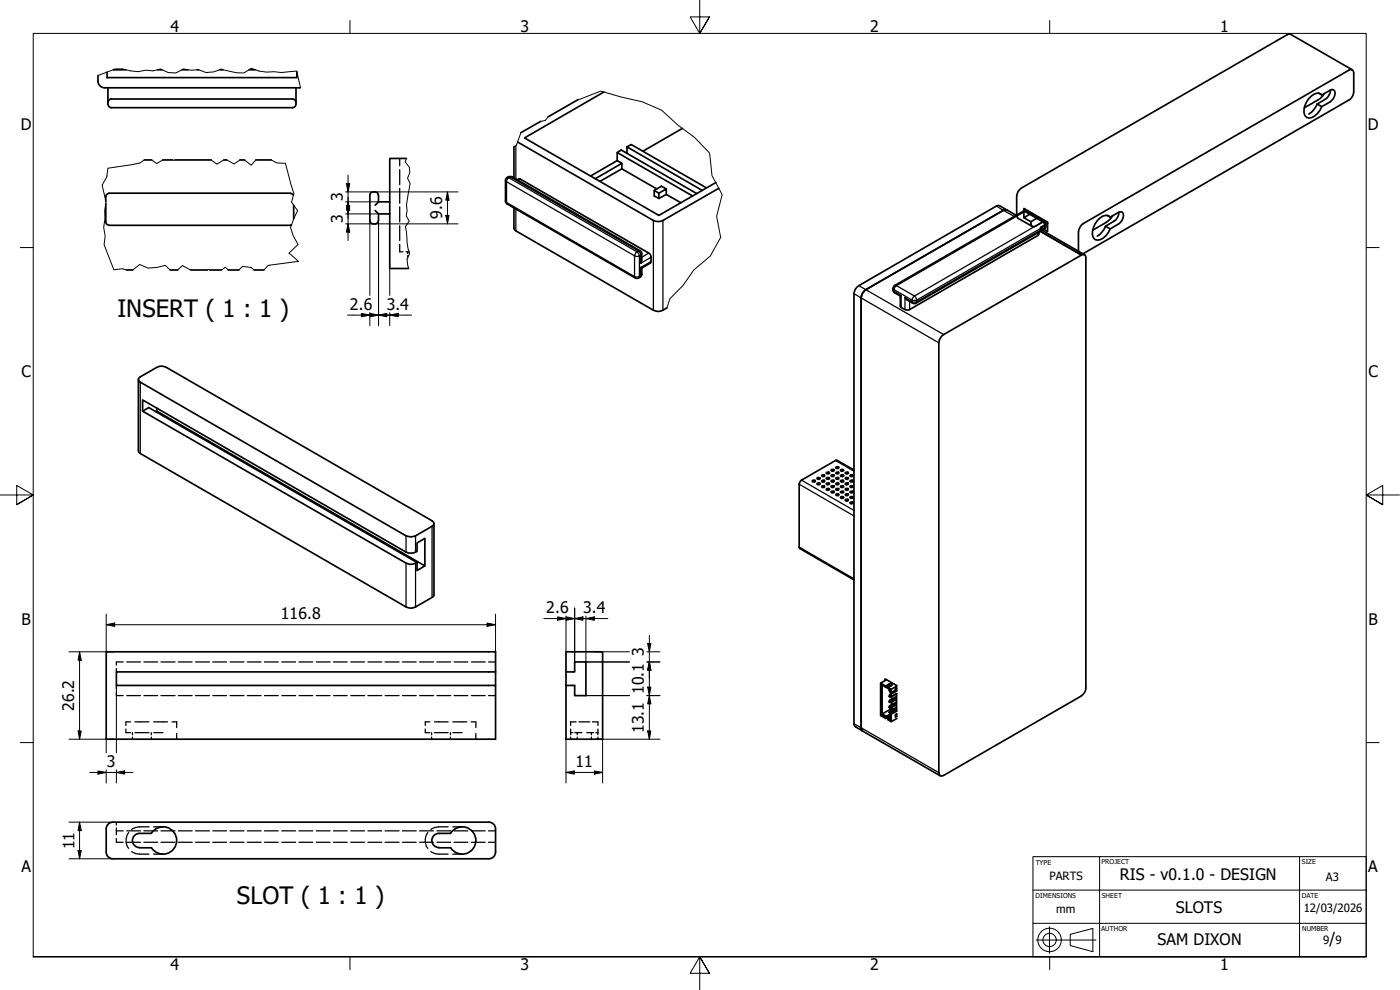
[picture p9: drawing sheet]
<svg xmlns="http://www.w3.org/2000/svg" width="420mm" height="297mm" viewBox="0 0 420 297" stroke-linecap="round" stroke-linejoin="round" font-family="sans-serif">
<!-- layer: Hidden (ISO) -->
<g fill="none" stroke="#000" stroke-width=".38">
<path d="M120 47.5v2.3M120 50.9v4.5M120 56.5v4.5M120 62.1v4.5M120 67.7v4.5M120 73.3v2.3h.9M121.9 75.6h.9M122.4 75.6v.5M122.4 76.7v.5M37 198.6h-2.1v1M38 198.6h4.2M43.2 198.6h4.1"/>
<path d="M48.3 198.6h4.2M53.5 198.6h4.2M58.7 198.6h4.2M63.9 198.6h4.1M69 198.6h4.2M74.2 198.6h4.2M79.4 198.6h4.1M84.6 198.6h4.1M89.7 198.6h4.2M94.9 198.6h4.2M100.1 198.6h4.1M105.3 198.6h4.1"/>
<path d="M110.4 198.6h4.2M115.6 198.6h4.2M120.8 198.6h4.1M125.9 198.6h4.2M131.1 198.6h4.2M136.3 198.6h4.1M141.5 198.6h4.1M146.6 198.6h2.1M34.9 207.7v1h2.1M34.9 200.6v1M34.9 205.7v1M37.8 218.7v1.1h1.4"/>
<path d="M38 208.7h4.2M39.2 216.6h-1.4v1.1M39.8 219.8v.7M40.5 216.6h4.2M40.5 219.8h4.2M43.2 208.7h4.1M45.4 219.8v.7M46.1 216.6h4.2M46.1 219.8h2.8M48.3 208.7h4.2M51.6 216.6h1.4v1.7M53.5 208.7h4.2"/>
<path d="M58.7 208.7h4.2M63.9 208.7h4.1M69 208.7h4.2M74.2 208.7h4.2M79.4 208.7h4.1M84.6 208.7h4.1M89.7 208.7h4.2M94.9 208.7h4.2M100.1 208.7h4.1M105.3 208.7h4.1M110.4 208.7h4.2M115.6 208.7h4.2"/>
<path d="M120.8 208.7h4.1M125.9 208.7h4.2M127.6 218.7v1.1h1.4M129 216.6h-1.4v1.1M129.5 219.8v.7M130.4 216.6h4.1M130.4 219.8h4.1M131.1 208.7h4.2M135.2 219.8v.7M135.9 216.6h4.2M135.9 219.8h2.8M136.3 208.7h4.1"/>
<path d="M141.4 216.6h1.4v1.7M141.5 208.7h4.1M146.6 208.7h2.1M171.3 218.7v1.1h.6M171.3 219.8v.7M172.5 219.8h2.1M172.9 216.6h-1.6v1.1M173.2 219.8v.7M173.7 216.6h3.3M176.1 219.8h2.1M177.5 219.8v.7M177.8 216.6h1.7v1.1"/>
<path d="M178.8 219.8h.7M179.5 218.7v1.8M39.8 221.2v.6M45.4 221.2v.6M53 220.1v1.7M129.5 221.2v.6M135.2 221.2v.6M142.8 220.1v1.7M171.3 221.2v.6M173.2 221.2v.6M177.5 221.2v.6M179.5 221.2v.6"/>
<path d="M34.9 251.6v1.1h2.1M34.9 248.4v2M34.9 246.7v.9M34.9 249.3h2.1M38 249.3h4.2M38 252.7h4.2M38.6 249.8a3.9 3.9 0 0 0 0 4.8M39.5 255.5l1.3 .6 3.9 .2M43.2 249.3h4.1M43.2 252.7h4.1M44.7 248.1a6.5 6.5 0 0 0-5.2 .8M46.1 248.1h2.8"/>
<path d="M46.1 256.3h2.8M48.3 249.3h4.2M48.3 252.7h4.2M53.5 249.3h4.2M53.5 252.7h4.2M58.7 249.3h4.2M58.7 252.7h4.2M63.9 249.3h4.1M63.9 252.7h4.1M69 249.3h4.2M69 252.7h4.2M74.2 249.3h4.2"/>
<path d="M74.2 252.7h4.2M79.4 249.3h4.1M79.4 252.7h4.1M84.6 249.3h4.1M84.6 252.7h4.1M89.7 249.3h4.2M89.7 252.7h4.2M94.9 249.3h4.2M94.9 252.7h4.2M100.1 249.3h4.1M100.1 252.7h4.1M105.3 249.3h4.1"/>
<path d="M105.3 252.7h4.1M110.4 249.3h4.2M110.4 252.7h4.2M115.6 249.3h4.2M115.6 252.7h4.2M120.8 249.3h4.1M120.8 252.7h4.1M125.9 249.3h4.2M125.9 252.7h4.2M128.4 249.8a3.9 3.9 0 0 0 0 4.8M129.3 255.5l1.3 .6 3.9 .2M131.1 249.3h4.2"/>
<path d="M131.1 252.7h4.2M134.5 248.1a6.5 6.5 0 0 0-5.2 .8M135.9 248.1h2.8M135.9 256.3h2.8M136.3 249.3h4.1M136.3 252.7h4.1M141.5 249.3h4.1M141.5 252.7h4.1M146.6 249.3h2.1M146.6 252.7h2.1"/>
</g>
<!-- layer: Visible (ISO) -->
<g fill="none" stroke="#000" stroke-width=".51">
<path d="M29.4 22.7a3 3 0 0 0 1 3.4l1 .2h58.8M32.4 26.3v5a.98 .98 0 0 0 1 1M33.4 29.7h54.4a.98 .98 0 0 1 1 1M33.4 29.7a.98 .98 0 0 0-1 1M34.1 20.9h3.7M47.3 20.9h1.3M54.6 20.9h1.7M59.2 20.9h.4M66 20.9h.9M74.7 20.9h1.9M88.8 31.3a.98 .98 0 0 1-1 1h-54.4M88.8 26.3v5"/>
<path d="M89.1 21.5v1.8h-57v-1.7M162.2 36.4l-5.9 3.4M173.5 29.9l-9 5.1M181.2 27.6l-23.8 13.8 40.3 23.2 17.1-9.8M204.8 38.5l-11.9 6.9M395.3 31.2a6.3 6.3 0 0 1-2.5 3M395.7 27.9l1 .6M396.7 28.5l3-1.7 .5 .2a2.59 2.59 0 0 1-1 3.6l-2.5 1.4-1.4-.8M396.7 28.5a2.03 2.03 0 0 0-3.1 .3 5.5 5.5 0 0 0-2 5.9 1.89 1.89 0 0 0 2.9 .1l1.6-1.7 .6-1.1M397.4 28.1l-1.2 1.5-4.8 2.8M399.3 27a3.6 3.6 0 0 1-1.5 2.8l-2.5 1.4M405.8 20.9l-18.5-10.6-.5-.1-80.3 46.2a3.2 3.2 0 0 0-1.4 2.5l.1 6.2 .4 .4 4.2 2.4"/>
<path d="M43.3 48h2.2M48.8 48h3M52.5 48h10.9M67.2 48h.9M72 48h1.4M76.8 48h4.6M87.1 58h-54.4a.98 .98 0 0 0-.9 1l-.1 1.4M87.2 58l.5 .2 .4 .4M111 58.5v7.7a.98 .98 0 0 0 1 1M112 57.6h.6M112 57.6a.98 .98 0 0 0-1 1M112.6 57.6a.98 .98 0 0 1 .9 1"/>
<path d="M113.6 58.5v2.1l-1 1M122 47.5h-5v33.1h5.6M151.7 54.2v6.2M152.2 53.3l-.5 .8M153.6 53l38.5 22.2 .5 .9M153.6 53.1l-.7-.1-.7 .3M154.2 44v9.4M155.3 54l.7-.4 .2 .2 38.9 22.4a3.2 3.2 0 0 1 .1 2.7l-2.6 1.5M155.3 42.6l40.8 23.6a3.4 3.4 0 0 0 2.8 0l16.8-9.7M177.2 52.8l8-4.6 1.4 .8-8 4.6M185.2 48.2v-2.4l22.6 13M185.2 45.8l1.2-.8 22.7 13.1"/>
<path d="M186.6 50.7l10.5 6M186.6 50.7l-6.5 3.7M186.6 49v1.7M188.2 46v-1.9l22.6 13M188.2 44.1l1.2-.7 22.6 13M197.7 58l2.3-1.3v1.6M200 58.3l-2.3 1.2-1.4-.7v-1.7l1.4 .9v1.5M200 58.3l4.3 2.5M200 56.7l-1.5-.8-2.2 1.2M31.7 61.1v5.5M31.8 66.6a.98 .98 0 0 0 .9 .9M32.7 67.6h54.4"/>
<path d="M87.5 67.5h-.3M88.1 61.6v4M112 67.2h.6M112.6 63.2l1 1h3.4M113.5 66.2a.98 .98 0 0 1-.9 1M113.6 64.2v2M113.6 60.6h3.4M151.7 60.3l.5 .9M152.2 61.2l38.5 22.2M154.2 62.4v6l.6 .9 41.3 23.8a3.4 3.4 0 0 0 4.1-.7M192.6 76.1v1.9l-.3 1M302.1 63l-1 .1-41.3 23.8a3 3 0 0 0-1.4 2.5v129l.4 .9"/>
<path d="M305 64.6l-5-2.8-.4-.2-.6 .2-41.3 23.9a3.1 3.1 0 0 0-1.4 2.4v129.1l.4 .8 2.1 1.3M308 63.4h-1l-38.5 22.3-.4 .5-.1 .8M308 63.4l5.4 3.1 .5 .9M309.6 63.9l-2.3 1.4M311.8 69.7v.6l-.3 .4-38.5 22.2a2.45 2.45 0 0 1-2.8-1.1v-3M311.8 65.1l-2.4 1.4M312.3 68.2l.1 1.1 .3 .3 11.4 6.6M312.8 69.1l12.7 7.3M313.6 66.2l-3.3 1.9a1.1 1.1 0 0 1-.9-1.6l-2.1-1.2v-2.8l7.1 4.2v2.8l-2.1-1.3 2.1-1.2M313.9 67.4l-.1 .8-.4 .6-38.5 22.2-.7 .1a5 5 0 0 1-2.6-1.8M324.5 67.5l80.9-46.6h.4l.5 1v5.7a3.1 3.1 0 0 1-1.5 2.4l-80.3 46.3-.7-.4-.1-.6v-5.7l.1-.7zM331.8 67.9a6.3 6.3 0 0 1-2.5 3"/>
<path d="M332.2 64.6l1 .5M333.2 65.1a2.16 2.16 0 0 0-3.1 .3 5.5 5.5 0 0 0-2 5.9 1.89 1.89 0 0 0 2.9 .2l.9-.8 1.3-2M333.2 65.1l2.5-1.4 1-.1a2.59 2.59 0 0 1-1 3.6l-2.5 1.5-1.4-.8M333.9 64.8l-1.9 1.9-4.1 2.4M335.8 63.7a3.2 3.2 0 0 1-1.5 2.7l-2.5 1.5M38 81h1.8M51.1 81h2.2M57.2 81h5M62.9 81h3.6M68.5 81h3.2M76.3 81h2.9M192.1 83.2l-.7 .3-.7-.1"/>
<path d="M192.3 80.2l.3 .2M192.6 80.4v1.9M192.6 82.3l-.5 .9M268 87l.3 .7 1.9 1.1M270.4 88.6l-.2 .2M41.5 113.8v21.4l.6 .9 79.8 46a2.87 2.87 0 0 0 2.8 0l5-2.9 .4-.3 .1-.4v-21.4M41.7 113.5l5.4-3.3a2.87 2.87 0 0 1 2.8 0l80.2 46.4v.9l-.4 .4-5 2.9a3.4 3.4 0 0 1-2.8 0l-79.8-46.1-.4-.4zM282.6 100.8l41.9-24.2 1-.2 .3 .4 .1 129.6a3 3 0 0 1-1.4 2.4l-41.3 23.8-1 .2-.3-.4-.2-129.5 .2-.7zM42.8 123.4l1.8-1.1 80.6 46.5v2.4l2.3-1.4-80.4-46.4-.3 .1M47.1 122.4v1M243.8 144.2l.8-.1 .1 .3-.2 .2h-.5zM245.2 145h.8l.1 .2-.6 .3-.3-.2z"/>
<path d="M245.2 143.4l.4-.2 .5 .4-.2 .2h-.4l-.3-.2zM246.6 145.8h.8l.1 .2-.6 .3-.3-.2zM246.6 142.6l.4-.2 .5 .3-.2 .3h-.4l-.3-.2zM246.6 144.2l.8-.1 .1 .3-.2 .2h-.4l-.3-.2zM248 143.4l.4-.2 .6 .4-.3 .2h-.4l-.3-.2zM248 145h.8l.2 .2-.7 .3-.3-.2zM248 141.8l.8-.1 .2 .3-.7 .2-.3-.2zM248 146.7l.8-.1 .2 .3-.7 .2-.3-.2zM249.4 144.2l.9-.1 .1 .3-.7 .2zM249.4 147.5l.9-.1 .1 .3-.7 .2-.3-.1zM249.4 142.6l.4-.2 .6 .3-.7 .3zM249.4 145.8h.9l.1 .2-.7 .3z"/>
<path d="M249.4 141l.9-.1 .1 .2-.7 .3zM250.9 140.1h.8l.1 .2-.7 .3-.3-.2zM250.9 141.8l.8-.1 .1 .3-.7 .2-.3-.2zM250.9 146.7l.8-.1 .1 .3-.7 .2-.3-.2zM250.9 148.3l.4-.2 .5 .3-.2 .3h-.5l-.3-.2zM250.9 143.4l.4-.2 .5 .4-.2 .2h-.5l-.3-.2zM250.9 145h.8l.1 .2-.7 .3-.3-.2zM252.3 141l.7-.1 .2 .2-.7 .3-.3-.2zM252.3 144.2l.7-.1 .2 .3-.2 .2h-.5l-.3-.2zM252.3 149.1l.4-.1 .5 .3-.2 .2h-.5l-.3-.2zM252.3 145.8h.7l.2 .2-.7 .3-.3-.2zM252.3 142.6l.4-.2 .5 .3-.2 .3h-.5l-.3-.2z"/>
<path d="M252.3 147.5l.7-.1 .2 .3-.7 .2-.3-.1zM253.7 145h.8l.1 .2-.7 .3zM253.7 146.7l.8-.1 .1 .3-.7 .2zM253.7 143.4l.4-.2 .5 .4-.2 .2h-.5zM253.7 149.9l.8-.1 .1 .3-.2 .3h-.5zM253.7 141.8l.8-.1 .1 .3-.7 .2zM253.7 148.3l.4-.2 .5 .3-.2 .3h-.5zM255.1 147.5l.8-.1 .1 .3-.6 .2-.3-.1zM255.1 150.7h.8l.1 .2-.6 .3-.3-.2zM255.1 149.1l.4-.1 .5 .3-.6 .2-.3-.2zM255.1 142.6l.4-.2 .5 .3-.6 .3-.3-.2zM255.1 145.8h.8l.1 .2-.6 .3-.3-.2z"/>
<path d="M255.1 144.2l.8-.1 .1 .3-.6 .2-.3-.2zM256.3 141l-5.3-3-10.5 6.1-.7 1.2 .1 19.1 16.4 9.6M125.2 168.8a3.4 3.4 0 0 1-3.3 .2l-79.1-45.6v-3.4l79.1 45.7a3.4 3.4 0 0 0 3.3-.3v-2.5l2.3-1.4v8.3M169.9 195.6h10.9v26.2h-10.9v-16.1h2.6v3h3.3v-10.1h-3.3v3h-2.6zM148.7 201.6h-113.8v4.1h113.8v16.1h-116.8v-26.2h116.8v10.1M169.9 201.6v4.1M258.8 219.3l23.4 13.5M264.3 205l1.5 .9v.3l-1.4-.9v9.1M264.7 205.5v8.7l-.3 .2 1.4 .9M265.6 204.2v-.5l3.4 2.1M265.8 205.9l1.1-.7h.7v.5l-1.1 .5 1 .6M266.1 203.9l-1.8 1.1v9.7l1.5 .9"/>
<path d="M266.5 206.2v.4l.7 .4v1.9l.3 .1M266.9 213.7l.2 .3zM266.9 207.1l.2 .4zM266.9 210.4l.2 .3zM266.9 212l.2 .4zM266.9 208.8l.2 .3zM267 213.4l-.1 .3M267 206.9l-.1 .2M267 210.1l-.1 .3M267 211.8l-.1 .2M267 208.5l-.1 .3M267.1 213.8l.3-.2v.3"/>
<path d="M267.1 214h.1M267.1 207.5h.1M267.1 210.7h.3M267.1 212.4h.3M267.1 209.1h.3M267.2 214v2.1l-.7-.5 .2-.3 .5 .3M267.2 214.4l-1.2 .5-.2 .7 1.4-.7M267.2 208.4l-.2 .1 .2 .1M267.2 207.2h-.1M267.2 215l-.5 .3M267.2 214.2l.3 .1M267.2 208.8l-.1 .1"/>
<path d="M267.4 209l1.6-.9v5.2M267.4 208.1l.1 .1M267.5 205.7h-.4l-1.1 .6-.2-.1M267.6 212.3v.3l.4 .2M267.6 212.6l-2.9 1.6 1.3 .7M267.6 209v.8M267.6 210.6v.8M268.7 207.1v.3l-1.3 .7 .1-.3M269 212.6l-1.6 1-.4-.2M269 209l-2 1.1 .4 .3 1.6-1.1M269 209.8l-1.6 .9v-.3l-.3 .1M269 210.6l-2 1.2 .4 .1 1.6-.9"/>
<path d="M269 211.4l-1.6 1v-.5l-.3 .2M269 206.5v.7M269 214.2v.7M269 212.2l-2 1.2M269 212.9l-1.8 1.1M269 214.5l-.3 .2M269 206.8l-.3 .2M269.2 213.3l-1.7 1v2.2l-1-.6v-.3M269.2 214.2l-.5 .2v.8l.5-.3M269.2 205.9l-1.7 .9v1l1.2-.7v-.4l.5-.3M269.2 207.2l-1.7 1v.8l1.7-.9M269.2 215.6l-1.7 .9"/>
<path d="M32.5 247.3l1.4-.6h112.8a2 2 0 0 1 2 2v7a2 2 0 0 1-2 2h-112.8a2 2 0 0 1-2-2v-7zM41.9 250a2.13 2.13 0 0 0-2.1 2.2 2.13 2.13 0 0 0 2.1 2.1M41.9 250h3.5M41.9 254.4h3.5M45.4 250a4.1 4.1 0 0 1 6.2-.9 4.1 4.1 0 0 1 0 6.2 4.1 4.1 0 0 1-6.2-1M131.7 250h3.5M131.7 250a2.13 2.13 0 0 0-2.1 2.2 2.13 2.13 0 0 0 2.1 2.1M135.2 250a4.1 4.1 0 0 1 6.2-.9 4.1 4.1 0 0 1 0 6.2 4.1 4.1 0 0 1-6.2-1l-3.5 .1"/>
</g>
<!-- layer: Visible Narrow (ISO) -->
<g fill="none" stroke="#000" stroke-width=".38">
<path d="M152.2 53.3h.5l-.4 .3-.3 .9-.3-.3M152.6 53h1M152.7 53.3l.4-.2 38.5 22.2-.5 .3zM154.8 43.7v10M156.2 53.8l-.7 .4M151.7 60.4l.5 .8M154.8 62.7v6.6M190.4 76.8l-38.4-22.3v6.3l38.4 22.2M190.4 76.8v6.2M191.1 75.6l.4 .3 .4 .9-.4 .1-1.1-.1zM192.1 75.2l-.5 .1 .4 .3 .3 .9 .3-.4M194.7 75.9l-2.1 1.3"/>
<path d="M195.4 77.2l-3.1 1.8v-2.5l-.4 .3v6.2l.4-.3v-2.5l3.1-1.7M196.1 66.2v26.9M198.9 66.2v26.9M299 61.8l5.4 3.1M307 63.4h1M311.5 69.9v.8M312.2 69.5l12.3 7.1M313.4 66.5l-.5 .1 .3 .3 .4 .9 .3-.4M313.9 67.9l-.5 .9M190.4 83l.3 .4M190.4 83h1.5l-.3 .4M192.6 82.3l-.5 .9"/>
<path d="M256.3 88.1l25.4 14.8M257.7 85.7l25.5 14.7M268 87l.5 .9M268.5 85.6l.5 .1M269 85.7l-.3 .3-.3 .9-.4-.4M269 85.7l38.5-22.2 5.4 3.1-38.5 22.2M269 85.7l5.4 3.1M270.4 92.3v-3.7l-2-1.2v-.5l5.3 3.1v.5l-2.1-1.2v3.6M273 90.5v2.4M273.9 91l-.2-.5h1.4l-.2 .5M274.1 89.1l.3-.3 .7 1.2h-1.4zM275.1 90l38.5-22.2v.5l-38.5 22.2z"/>
<path d="M42.1 114.7v21.4M250.8 138.2l5.5 3.2M129.7 157.9v21.3M239.8 145.3l16.5 9.5M240.5 144.1l15.8 9M121.9 160.8v4.9M121.9 169v13.1M124.7 160.8v4.9M124.7 169v13.1M239.8 164.1l16.5 9.6M256.3 217.2l25.4 14.6M266.9 205.2v.6"/>
<path d="M266.9 214.4v.5"/>
</g>
<!-- layer: Break Line (ISO) -->
<g fill="none" stroke="#000" stroke-width=".3">
<path d="M29.4 22.7l2.7-1.1a6.6 6.6 0 0 1 5.7-.7l3.6 .6 2.3-.4 2.2 .2 2.3-.6a5.4 5.4 0 0 0 6.8 0 10.7 10.7 0 0 0 4.6 .2 7.2 7.2 0 0 0 6.8-.1l4.5 1 2.3 .1 2.2-1.4a11.5 11.5 0 0 0 6.8 1l2.3 .3 4.6-.5 1.1 5M156.3 39.8l-1.4 3.9-.7 .3M164.5 35l-.9 1.1-1.4 .3M173.5 29.9l6.7-2.5 6.3 1.7 6.2 1.4 5.9 2.6 4.7 4.3 5.1 3.8 4.6 4.8 .7 6.7 3 5.7-1.6 6.5 1.2 6.3-3.1 5.6-5 4.2-3.2 4.6-4 4-.8 2.8M43.3 48l-1.4 .9-9.5 1.6-.3 2.5-1.4 2.5 .5 2.6a7 7 0 0 1 .2 5.1l.1 2.5-.4 2.5 .5 2.6-.4 2.6 3 7.5 2.6-.3 1.2 .4M45.5 48l1.6 1.1 1.7-1.1M51.8 48h.7M63.4 48l1.7 1.3 2.1-1.3M68.1 48l2.1 1.2 1.8-1.2M73.4 48l2 1.6 1.4-1.6M81.4 48l1.7 .9 2.6 .1 1.7 6.5a5.3 5.3 0 0 1 .1 5.1l1.8 2.6-2.1 5 .8 2.6 1.4 2.6-2.7 2.5 2.9 2.6-9.1 1.1-1.3 1.4M122 47.5l-.4 1.1 1.3 1.6 .1 1.6-.7 1.7 .8 1.5-1.1 6.5 .2 1.6-.3 1.7 .9 1.5-1.1 1.7 .3 1.6a19.1 19.1 0 0 0 .9 6.5l-.7 1.6 .4 2.9"/>
<path d="M39.8 81l2.1-1.6 2.5 1 2.7-.2 2.5-.6 1.5 1.4M53.3 81l1.4-1.3 2.5 1.3M62.2 81l.3-.2 .4 .2M66.5 81l1.1-.8 .9 .8M71.7 81l1.1-1.1 2.6 .3 .9 .8"/>
</g>
<!-- layer: Centerline (ISO) -->
<g fill="none" stroke="#000" stroke-width=".3">
<path d="M105 6.1v3.9M210 0v10l-2.9-4.9h5.8l-2.9 4.9 2.9-4.9M315 6.1v3.9M6.1 74.3h3.9M410 74.3h3.9M0 148.5h10l-5-2.8v5.7l5-2.9-5 2.9M420 148.5h-10l5-2.8v5.7l-5-2.9 5 2.9M6.1 222.8h3.9M410 222.8h3.9M10 287.1v-277.1h400v277.1h-400h400M105 287.1v3.8M212.9 292l-2.9-4.9 2.9 4.9h-5.8l2.9-4.9v9.9"/>
<path d="M315 287.1v3.8"/>
</g>
<!-- layer: Title (ISO) -->
<g fill="none" stroke="#000" stroke-width=".3">
<path d="M330 257h-20v30.1h20M390 257h20v30.1h-80M310 277h100M310 267.1h20v20M315 278.1v4h13.9M410 267.1h-80v-10.1h60v30.1M311 282.1h4v4M321.2 280.3l6.8-1.7v6.9l-6.8-1.8z"/>
<circle cx="315" cy="282" r="3.5"/>
<circle cx="315" cy="282" r="2"/>
</g>
<!-- layer: Dimension (ISO) -->
<g fill="none" stroke="#000" stroke-width=".3">
<path d="M103.7 57.6h8.3M103.9 55h1.1l-.5 2.6zM104.5 52.6v19.6M112.6 57.6h24.9M134.3 57.6l.4 2.5h-.9zM134.3 57.6v9.6M103.7 67.2h8.3M103.7 64.2h9.9M103.7 60.6h9.9M103.9 61.6h1.1l-.5 2.6zM104.5 67.2l.5 2.4h-1.1zM104.5 60.6l.5 2.4h-1.1z"/>
<path d="M111 66.2v22.4M112.6 67.2h24.9M113.6 66.2v31.5M133.8 64.6h.9l-.4 2.6zM104.3 94.5h19.2M108.5 94l2.5 .5-2.5 .5zM111 93.8v3.9M111.1 94l2.5 .5-2.5 .5zM113.6 94.5l2.5-.5v1zM117 94.5l2.5-.5v1zM117 80.6v8M117 93.8v3.9"/>
<path d="M20.7 195.6h13.2M23.9 195.6l.5 2.5h-1zM23.9 195.6v26.2M31.9 187.4l2.5-.5v1zM31.9 184.3v11.3M31.9 187.4h116.8M146.2 186.9l2.5 .5-2.5 .5zM148.7 184.3v21.4M163.2 185.6h19.2M167.3 185.1l2.6 .5-2.6 .5zM169.9 184.8v10.8M169.9 185.1l2.6 .5-2.6 .5z"/>
<path d="M172.5 185.6l2.4-.5v1zM172.5 182.4v16.2M175.8 185.6l2.6-.5v1zM175.8 184.8v13.8h13.1M178.9 195.6h10M194.1 195.6h4M194.1 198.6h4M194.4 193.1h.9l-.4 2.5zM194.9 198.6l.4 2.5h-.9zM194.9 190.6v31.2M23.4 219.3h1l-.5 2.5zM34.9 205.7v20.2"/>
<path d="M175.8 208.7h13.1M194.1 208.7h4M194.4 219.3h.9l-.4 2.5zM194.4 206.2h.9l-.4 2.5zM194.9 208.7l.4 2.5h-.9zM20.7 221.8h13.2M26.9 231.8h13M29.4 231.3l2.5 .5-2.5 .5zM31.9 221.8v4.1M31.9 231v3.9M34.9 231.8l2.5-.5v1zM34.9 231v3.9"/>
<path d="M169.9 231.8l2.4-.5v1zM169.9 231.8h10.9M169.9 221.8v13.1M178.4 231.3l2.4 .5-2.4 .5zM178.9 221.8h19.2M180.8 221.8v13.1M20.7 246.7h13.2M20.7 257.7h13.2M23.4 255.2h1l-.5 2.5zM23.9 246.7l.5 2.5h-1zM23.9 246.7v11"/>
</g>
<g fill="#000">
<path d="M103.9 55h1.1l-.5 2.6zM103.9 61.6h1.1l-.5 2.6zM104.5 67.2l.5 2.4h-1.1zM104.5 60.6l.5 2.4h-1.1zM133.8 64.6h.9l-.4 2.6zM134.3 57.6l.4 2.5h-.9zM108.5 94l2.5 .5-2.5 .5zM111.1 94l2.5 .5-2.5 .5zM113.6 94.5l2.5-.5v1zM117 94.5l2.5-.5v1zM23.9 195.6l.5 2.5h-1zM31.9 187.4l2.5-.5v1z"/>
<path d="M146.2 186.9l2.5 .5-2.5 .5zM167.3 185.1l2.6 .5-2.6 .5zM169.9 185.1l2.6 .5-2.6 .5zM172.5 185.6l2.4-.5v1zM175.8 185.6l2.6-.5v1zM194.4 193.1h.9l-.4 2.5zM23.4 219.3h1l-.5 2.5zM194.4 219.3h.9l-.4 2.5zM194.4 206.2h.9l-.4 2.5zM194.9 208.7l.4 2.5h-.9zM194.9 198.6l.4 2.5h-.9zM29.4 231.3l2.5 .5-2.5 .5z"/>
<path d="M34.9 231.8l2.5-.5v1zM169.9 231.8l2.4-.5v1zM178.4 231.3l2.4 .5-2.4 .5zM23.4 255.2h1l-.5 2.5zM23.9 246.7l.5 2.5h-1z"/>
</g>
<g font-size="7.2">
<text x="35.2" y="95.2">INSERT ( 1 : 1 )</text>
<text x="71.1" y="271.4">SLOT ( 1 : 1 )</text>
</g>
<g font-size="4.8">
<text x="51.2" y="9.6">4</text>
<text x="156.2" y="9.6">3</text>
<text x="261.2" y="9.6">2</text>
<text x="366.2" y="9.6">1</text>
<text x="6.2" y="38.9">D</text>
<text x="410.5" y="38.9">D</text>
<text x="102.9" y="60.4" transform="rotate(-90 102.9 60.4)">3</text>
<text x="132.7" y="65.7" transform="rotate(-90 132.7 65.7)">9.6</text>
<text x="102.9" y="67" transform="rotate(-90 102.9 67)">3</text>
<text x="105" y="92.9">2.6</text>
<text x="116.1" y="92.9">3.4</text>
<text x="6.4" y="113.1">C</text>
<text x="410.7" y="113.1">C</text>
<text x="84.3" y="185.9">116.8</text>
<text x="164" y="184">2.6</text>
<text x="175" y="184">3.4</text>
<text x="6.4" y="187.4">B</text>
<text x="410.7" y="187.4">B</text>
<text x="193.2" y="197" transform="rotate(-90 193.2 197)">3</text>
<text x="193.2" y="208.3" transform="rotate(-90 193.2 208.3)">10.1</text>
<text x="22.3" y="213.3" transform="rotate(-90 22.3 213.3)">26.2</text>
<text x="193.2" y="219.9" transform="rotate(-90 193.2 219.9)">13.1</text>
<text x="32.1" y="230.2">3</text>
<text x="172.7" y="230.2">11</text>
<text x="22.4" y="254.8" transform="rotate(-90 22.4 254.8)">11</text>
<text x="6.4" y="261.7">A</text>
<text x="410.7" y="261.7">A</text>
<text x="336.1" y="264.1">RIS - v0.1.0 - DESIGN</text>
<text x="352.9" y="273.8">SLOTS</text>
<text x="347.4" y="283.6">SAM DIXON</text>
<text x="399" y="283.4">/</text>
<text x="51.2" y="290.9">4</text>
<text x="156.2" y="290.9">3</text>
<text x="261.2" y="290.9">2</text>
<text x="366.2" y="290.9">1</text>
</g>
<g font-size="3.4">
<text x="315" y="264.1">PARTS</text>
<text x="397.9" y="264.2">A3</text>
<text x="317" y="274">mm</text>
<text x="391.3" y="273.6">12/03/2026</text>
<text x="397.1" y="283.4">9</text>
<text x="400.8" y="283.4">9</text>
</g>
<g font-size="2">
<text x="310.8" y="259.6">TYPE</text>
<text x="330.6" y="259.3">PROJECT</text>
<text x="390.7" y="259.4">SIZE</text>
<text x="310.8" y="269.3">DIMENSIONS</text>
<text x="330.6" y="269.4">SHEET</text>
<text x="390.7" y="269.3">DATE</text>
<text x="330.5" y="279.3">AUTHOR</text>
<text x="390.8" y="279.3">NUMBER</text>
</g>
</svg>
